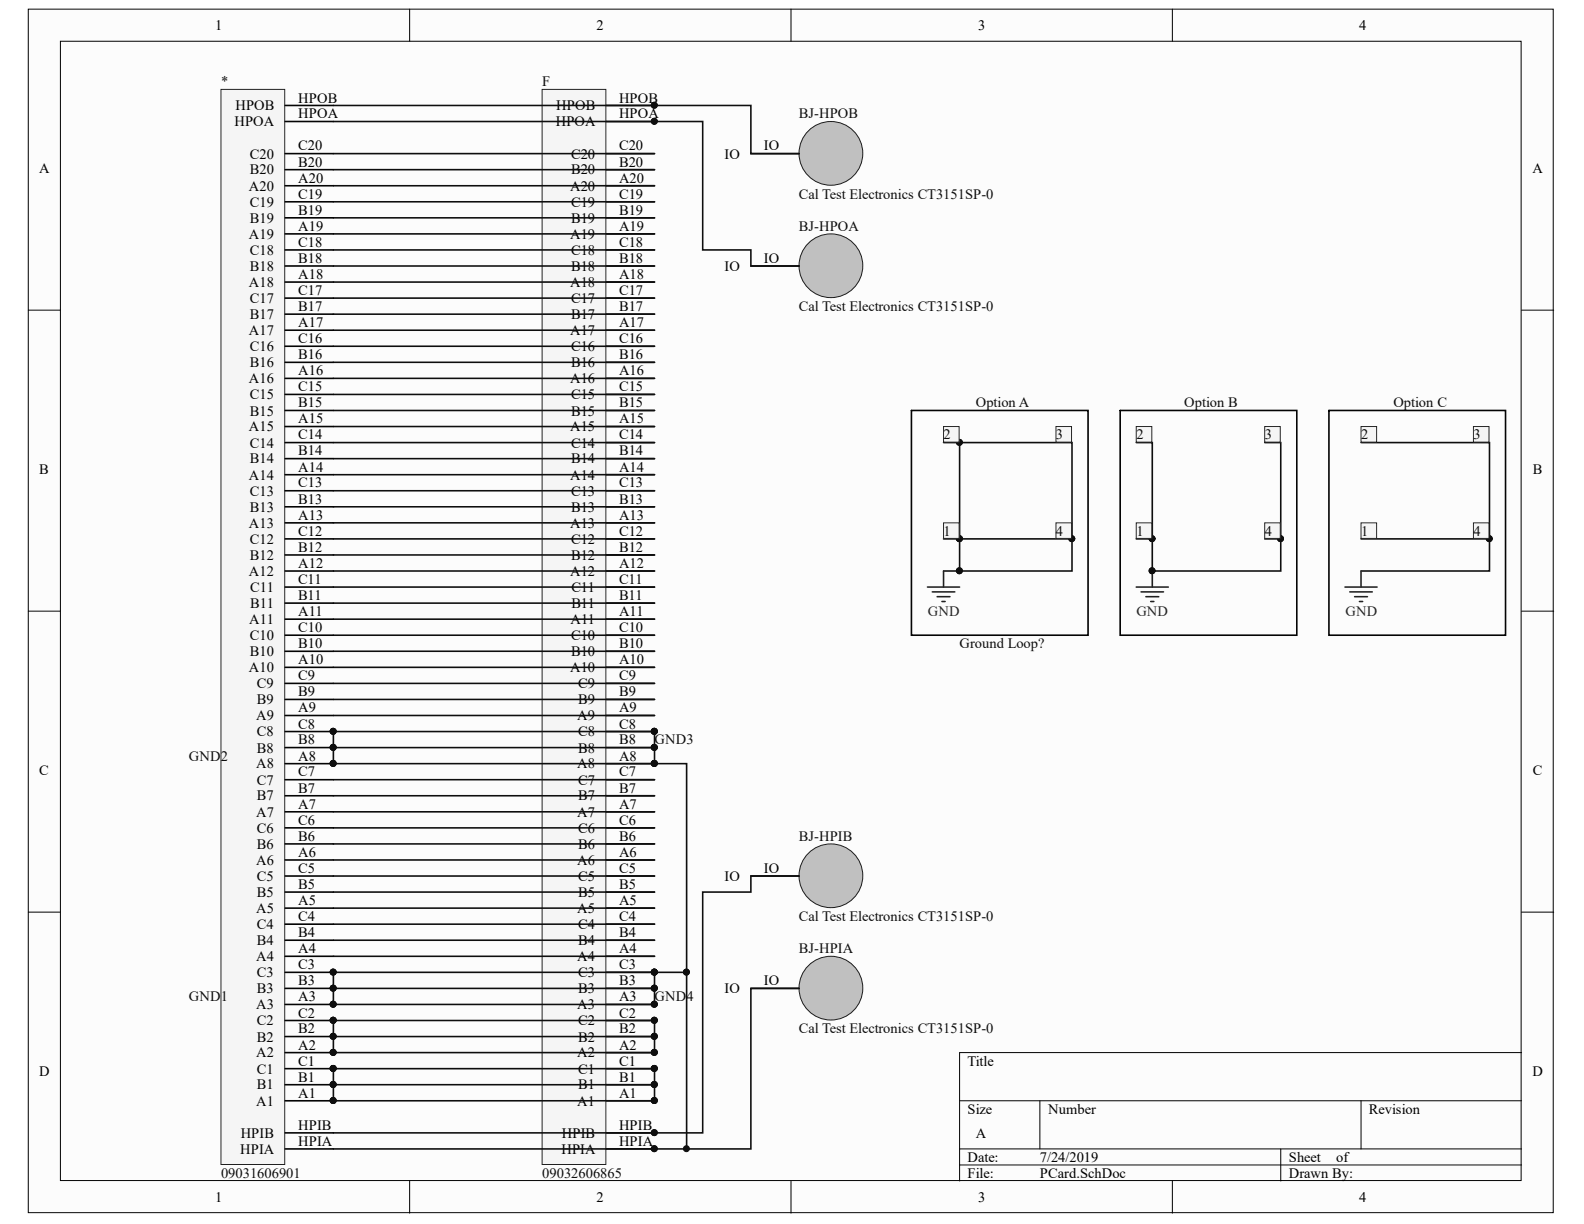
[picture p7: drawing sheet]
<svg xmlns="http://www.w3.org/2000/svg" width="279mm" height="216mm" viewBox="0 0 279 216" stroke-linecap="round" stroke-linejoin="round" font-family="sans-serif">
<g fill="#fcfcfc" stroke="#000" stroke-width=".18">
<path d="M5 1.6h269v212.3h-269z"/>
<path d="M10.7 7.3h257.6v200.9h-257.6z"/>
</g>
<g fill="none" stroke="#000" stroke-width=".18">
<path d="M72.3 1.6v5.7M139.5 1.6v5.7M206.8 1.6v5.7M5 54.7h5.7M268.4 54.7h5.7M5 107.8h5.7M268.4 107.8h5.7M5 160.9h5.7M268.4 160.9h5.7M169.3 194.2h99.1M183.4 194.2v8.5M240.1 194.2v8.5"/>
<path d="M268.4 185.7h-99.1v22.6M72.3 208.3v5.7M139.5 208.3v5.7M169.3 202.7h99.1M169.3 205.5h99.1M206.8 208.3v5.7M225.9 202.7v5.6"/>
</g>
<path d="M95.6 15.8h11.3v189.6h-11.3z" fill="#f5f5f5" stroke="#262626" stroke-width=".18"/>
<g fill="none" stroke="#000" stroke-width=".28">
<path d="M107 18.6h8.4M107 21.4h8.4M107 38.4h8.4M107 35.6h8.4M107 32.8h8.4M107 29.9h8.4M107 27.1h8.4M107 58.2h8.4M107 55.4h8.4M107 52.6h8.4M107 49.8h8.4M107 46.9h8.4"/>
<path d="M107 44.1h8.4M107 41.3h8.4M107 78.1h8.4M107 75.2h8.4M107 72.4h8.4M107 69.6h8.4M107 66.7h8.4M107 63.9h8.4M107 61.1h8.4M107 97.9h8.4M107 95.1h8.4M107 92.2h8.4"/>
<path d="M107 89.4h8.4M107 86.6h8.4M107 83.7h8.4M107 80.9h8.4M107 117.7h8.4M107 114.9h8.4M107 112h8.4M107 109.2h8.4M107 106.4h8.4M107 103.6h8.4M107 100.7h8.4M107 137.5h8.4"/>
<path d="M107 134.7h8.4M107 131.9h8.4M107 129h8.4M107 126.2h8.4M107 123.4h8.4M107 120.5h8.4M107 157.4h8.4M107 154.5h8.4M107 151.7h8.4M107 148.9h8.4M107 146h8.4M107 143.2h8.4"/>
<path d="M107 140.4h8.4M107 177.2h8.4M107 174.3h8.4M107 171.5h8.4M107 168.7h8.4M107 165.8h8.4M107 163h8.4M107 160.2h8.4M107 199.8h8.4M107 194.2h8.4M107 191.3h8.4M107 188.5h8.4"/>
<path d="M107 185.7h8.4M107 182.8h8.4M107 180h8.4M107 202.7h8.4"/>
</g>
<g fill="#0e0e0e" stroke="#0e0e0e" stroke-width=".18">
<circle cx="115.4" cy="202.6" r=".52"/>
<circle cx="115.4" cy="199.8" r=".52"/>
<circle cx="115.4" cy="21.4" r=".52"/>
<circle cx="115.4" cy="18.6" r=".52"/>
<circle cx="115.4" cy="194.1" r=".52"/>
<circle cx="115.4" cy="191.3" r=".52"/>
<circle cx="115.4" cy="188.5" r=".52"/>
<circle cx="115.4" cy="185.6" r=".52"/>
<circle cx="115.4" cy="182.8" r=".52"/>
<circle cx="115.4" cy="180" r=".52"/>
<circle cx="115.4" cy="177.1" r=".52"/>
<circle cx="115.4" cy="174.3" r=".52"/>
<circle cx="115.4" cy="131.8" r=".52"/>
<circle cx="58.8" cy="131.8" r=".52"/>
<circle cx="58.8" cy="174.3" r=".52"/>
<circle cx="58.8" cy="182.8" r=".52"/>
<circle cx="58.8" cy="191.3" r=".52"/>
</g>
<g fill="none" stroke="#0e0e0e" stroke-width=".28">
<path d="M58.8 27.1h56.6M58.8 29.9h56.6M58.8 32.8h56.6M58.8 35.6h56.6M58.8 38.4h56.6M58.8 41.3h56.6M58.8 44.1h56.6M58.8 46.9h56.6M58.8 49.8h56.6M58.8 52.6h56.6M58.8 55.4h56.6M58.8 58.2h56.6"/>
<path d="M58.8 61.1h56.6M58.8 63.9h56.6M58.8 66.7h56.6M58.8 69.6h56.6M58.8 72.4h56.6M58.8 75.2h56.6M58.8 78.1h56.6M58.8 80.9h56.6M58.8 83.7h56.6M58.8 86.6h56.6M58.8 89.4h56.6M58.8 92.2h56.6"/>
<path d="M58.8 95.1h56.6M58.8 97.9h56.6M58.8 100.7h56.6M58.8 103.6h56.6M58.8 106.4h56.6M58.8 109.2h56.6M58.8 112h56.6M58.8 114.9h56.6M58.8 117.7h56.6M58.8 120.5h56.6M58.8 123.4h56.6M58.8 126.2h56.6"/>
<path d="M58.8 131.9h56.6M58.8 137.5h56.6M58.8 140.4h56.6M58.8 143.2h56.6M58.8 146h56.6M58.8 148.9h56.6M58.8 151.7h56.6M58.8 154.5h56.6M58.8 157.4h56.6M58.8 160.2h56.6M58.8 163h56.6M58.8 165.8h56.6"/>
<path d="M58.8 168.7h56.6M58.8 174.3h56.6M58.8 182.8h56.6M58.8 191.3h56.6"/>
</g>
<circle cx="146.6" cy="174.3" r="5.6" fill="#c0c0c0" stroke="#1c1c1c" stroke-width=".18"/>
<path d="M132.4 174.3h8.5" fill="none" stroke="#000" stroke-width=".28"/>
<circle cx="146.6" cy="154.5" r="5.6" fill="#c0c0c0" stroke="#1c1c1c" stroke-width=".18"/>
<path d="M132.4 154.5h8.5" fill="none" stroke="#000" stroke-width=".28"/>
<circle cx="146.6" cy="27.1" r="5.6" fill="#c0c0c0" stroke="#1c1c1c" stroke-width=".18"/>
<path d="M132.4 27.1h8.5" fill="none" stroke="#000" stroke-width=".28"/>
<circle cx="146.6" cy="46.9" r="5.6" fill="#c0c0c0" stroke="#1c1c1c" stroke-width=".18"/>
<path d="M132.4 46.9h8.5" fill="none" stroke="#000" stroke-width=".28"/>
<path d="M58.8 18.6h73.6v8.5h8.5M58.8 21.4h65.1v22.7h8.5v2.8h8.5M140.9 154.5h-8.5v2.9h-8.5v42.4h-65.1M140.9 174.3h-8.5v28.4h-73.6" fill="none" stroke="#0e0e0e" stroke-width=".28"/>
<path d="M39 15.8h11.2v189.6h-11.2z" fill="#f5f5f5" stroke="#262626" stroke-width=".18"/>
<g fill="none" stroke="#000" stroke-width=".28">
<path d="M50.3 18.6h8.5M50.3 38.4h8.5M50.3 35.6h8.5M50.3 32.8h8.5M50.3 29.9h8.5M50.3 27.1h8.5M50.3 21.4h8.5M50.3 58.2h8.5M50.3 55.4h8.5M50.3 52.6h8.5M50.3 49.8h8.5M50.3 46.9h8.5"/>
<path d="M50.3 44.1h8.5M50.3 41.3h8.5M50.3 78.1h8.5M50.3 75.2h8.5M50.3 72.4h8.5M50.3 69.6h8.5M50.3 66.7h8.5M50.3 63.9h8.5M50.3 61.1h8.5M50.3 97.9h8.5M50.3 95.1h8.5M50.3 92.2h8.5"/>
<path d="M50.3 89.4h8.5M50.3 86.6h8.5M50.3 83.7h8.5M50.3 80.9h8.5M50.3 117.7h8.5M50.3 114.9h8.5M50.3 112h8.5M50.3 109.2h8.5M50.3 106.4h8.5M50.3 103.6h8.5M50.3 100.7h8.5M50.3 137.5h8.5"/>
<path d="M50.3 134.7h8.5M50.3 131.9h8.5M50.3 129h8.5M50.3 126.2h8.5M50.3 123.4h8.5M50.3 120.5h8.5M50.3 157.4h8.5M50.3 154.5h8.5M50.3 151.7h8.5M50.3 148.9h8.5M50.3 146h8.5M50.3 143.2h8.5"/>
<path d="M50.3 140.4h8.5M50.3 177.2h8.5M50.3 174.3h8.5M50.3 171.5h8.5M50.3 168.7h8.5M50.3 165.8h8.5M50.3 163h8.5M50.3 160.2h8.5M50.3 199.8h8.5M50.3 194.2h8.5M50.3 191.3h8.5M50.3 188.5h8.5"/>
<path d="M50.3 185.7h8.5M50.3 182.8h8.5M50.3 180h8.5M50.3 202.7h8.5"/>
</g>
<g fill="#0e0e0e" stroke="#0e0e0e" stroke-width=".18">
<circle cx="58.8" cy="194.1" r=".52"/>
<circle cx="58.8" cy="191.3" r=".52"/>
<circle cx="58.8" cy="185.6" r=".52"/>
<circle cx="58.8" cy="182.8" r=".52"/>
<circle cx="58.8" cy="177.1" r=".52"/>
<circle cx="58.8" cy="174.3" r=".52"/>
<circle cx="58.8" cy="171.5" r=".52"/>
<circle cx="58.8" cy="134.7" r=".52"/>
<circle cx="58.8" cy="131.8" r=".52"/>
<circle cx="58.8" cy="129" r=".52"/>
<circle cx="115.4" cy="180" r=".52"/>
<circle cx="115.4" cy="185.6" r=".52"/>
<circle cx="115.4" cy="177.1" r=".52"/>
<circle cx="121.1" cy="171.5" r=".52"/>
<circle cx="121.1" cy="202.6" r=".52"/>
<circle cx="203.2" cy="95" r=".52"/>
<circle cx="203.2" cy="100.7" r=".52"/>
<circle cx="225.9" cy="95" r=".52"/>
<circle cx="262.7" cy="95" r=".52"/>
<circle cx="169.2" cy="78" r=".52"/>
<circle cx="169.2" cy="95" r=".52"/>
<circle cx="169.2" cy="100.7" r=".52"/>
<circle cx="189" cy="95" r=".52"/>
</g>
<g fill="none" stroke="#0e0e0e" stroke-width=".28">
<path d="M166.4 78.1h2.9v17h-2.9M169.3 78.1h19.8v17h-19.8v5.6h-2.9M200.4 78.1h2.9v17M223.1 78.1h2.8v17M240.1 78.1h22.6v17h-22.6M189.1 95.1v5.6h-19.8M200.4 95.1h2.9v5.6h22.6v-5.6h-2.8M262.7 95.1v5.6h-22.6M58.8 129h56.6v5.7h-56.6zM115.4 134.7h5.7v36.8h-5.7M58.8 171.5h56.6v5.7h-56.6zM121.1 171.5v31.2"/>
<path d="M58.8 180h56.6v5.7h-56.6z"/>
</g>
<path d="M200.4 103.6h5.7M201.3 104.4h3.9M202.1 105.3h2.3M203 106.1h.5M203.3 100.7v2.9M237.2 103.6h5.7M238.1 104.4h4M238.9 105.3h2.3M239.8 106.1h.6M240.1 100.7v2.9" fill="none" stroke="#262626" stroke-width=".28"/>
<g fill="#f5f5f5" stroke="#262626" stroke-width=".18">
<path d="M186.3 75.2h2.7v2.8h-2.7z"/>
<path d="M186.3 92.2h2.7v2.8h-2.7z"/>
<path d="M166.4 92.2h2.8v2.8h-2.8z"/>
<path d="M166.4 75.2h2.8v2.8h-2.8z"/>
<path d="M200.4 75.2h2.8v2.8h-2.8z"/>
<path d="M223.1 75.2h2.7v2.8h-2.7z"/>
<path d="M223.1 92.2h2.7v2.8h-2.7z"/>
<path d="M200.4 92.2h2.8v2.8h-2.8z"/>
<path d="M240.1 75.2h2.7v2.8h-2.7z"/>
<path d="M259.9 75.2h2.7v2.8h-2.7z"/>
<path d="M259.9 92.2h2.7v2.8h-2.7z"/>
<path d="M240.1 92.2h2.7v2.8h-2.7z"/>
</g>
<path d="M58.8 188.5h56.6v5.7h-56.6z" fill="none" stroke="#0e0e0e" stroke-width=".28"/>
<g fill="#0e0e0e" stroke="#0e0e0e" stroke-width=".18">
<circle cx="115.4" cy="188.5" r=".52"/>
<circle cx="115.4" cy="194.1" r=".52"/>
<circle cx="58.8" cy="194.1" r=".52"/>
</g>
<path d="M163.6 103.6h5.7M164.4 104.4h4M165.3 105.3h2.3M166.1 106.1h.6M166.4 100.7v2.9" fill="none" stroke="#262626" stroke-width=".28"/>
<path d="M160.8 72.4h31.1v39.6h-31.1zM197.6 72.4h31.1v39.6h-31.1zM234.4 72.4h31.2v39.6h-31.2z" fill="none" stroke="#000" stroke-width=".28"/>
<g font-size="2.5">
<text x="38" y="5.3">1</text>
<text x="105.2" y="5.3">2</text>
<text x="172.5" y="5.3">3</text>
<text x="239.8" y="5.3">4</text>
<text x="41.4" y="22.3">HPOA</text>
<text x="41.5" y="19.4">HPOB</text>
<text x="52.6" y="20.9">HPOA</text>
<text x="52.6" y="18.1">HPOB</text>
<text x="98" y="22.3">HPOA</text>
<text x="98.1" y="19.4">HPOB</text>
<text x="109.2" y="20.9">HPOA</text>
<text x="109.2" y="18.1">HPOB</text>
<text x="44.1" y="28">C20</text>
<text x="52.6" y="29.4">B20</text>
<text x="52.6" y="26.5">C20</text>
<text x="100.7" y="28">C20</text>
<text x="109.2" y="29.4">B20</text>
<text x="109.2" y="26.5">C20</text>
<text x="127.8" y="28">IO</text>
<text x="134.7" y="26.5">IO</text>
<text x="6.9" y="30.4">A</text>
<text x="43.9" y="33.6">A20</text>
<text x="44.1" y="30.8">B20</text>
<text x="52.6" y="35.1">C19</text>
<text x="52.6" y="32.2">A20</text>
<text x="100.6" y="33.6">A20</text>
<text x="100.7" y="30.8">B20</text>
<text x="109.2" y="35.1">C19</text>
<text x="109.2" y="32.2">A20</text>
<text x="270.3" y="30.4">A</text>
<text x="44.1" y="39.3">B19</text>
<text x="44.1" y="36.4">C19</text>
<text x="52.6" y="40.7">A19</text>
<text x="52.6" y="37.9">B19</text>
<text x="100.7" y="39.3">B19</text>
<text x="100.7" y="36.4">C19</text>
<text x="109.2" y="40.7">A19</text>
<text x="109.2" y="37.9">B19</text>
<text x="43.9" y="42.1">A19</text>
<text x="44.1" y="47.8">B18</text>
<text x="44.1" y="45">C18</text>
<text x="52.6" y="46.3">B18</text>
<text x="52.6" y="43.5">C18</text>
<text x="100.6" y="42.1">A19</text>
<text x="100.7" y="47.8">B18</text>
<text x="100.7" y="45">C18</text>
<text x="109.2" y="46.3">B18</text>
<text x="109.2" y="43.5">C18</text>
<text x="127.8" y="47.8">IO</text>
<text x="134.7" y="46.3">IO</text>
<text x="43.9" y="50.6">A18</text>
<text x="44.1" y="53.4">C17</text>
<text x="52.6" y="52">C17</text>
<text x="52.6" y="49.2">A18</text>
<text x="100.6" y="50.6">A18</text>
<text x="100.7" y="53.4">C17</text>
<text x="109.2" y="52">C17</text>
<text x="109.2" y="49.2">A18</text>
<text x="43.9" y="59.1">A17</text>
<text x="44.1" y="56.3">B17</text>
<text x="52.6" y="57.7">A17</text>
<text x="52.6" y="54.9">B17</text>
<text x="100.6" y="59.1">A17</text>
<text x="100.7" y="56.3">B17</text>
<text x="109.2" y="57.7">A17</text>
<text x="109.2" y="54.9">B17</text>
<text x="44.1" y="64.8">B16</text>
<text x="44.1" y="62">C16</text>
<text x="52.6" y="63.3">B16</text>
<text x="52.6" y="60.5">C16</text>
<text x="100.7" y="64.8">B16</text>
<text x="100.7" y="62">C16</text>
<text x="109.2" y="63.3">B16</text>
<text x="109.2" y="60.5">C16</text>
<text x="43.9" y="67.6">A16</text>
<text x="44.1" y="70.4">C15</text>
<text x="52.6" y="71.9">B15</text>
<text x="52.6" y="69">C15</text>
<text x="52.6" y="66.2">A16</text>
<text x="100.6" y="67.6">A16</text>
<text x="100.7" y="70.4">C15</text>
<text x="109.2" y="71.9">B15</text>
<text x="109.2" y="69">C15</text>
<text x="109.2" y="66.2">A16</text>
<text x="43.9" y="76.1">A15</text>
<text x="44.1" y="73.3">B15</text>
<text x="52.6" y="77.5">C14</text>
<text x="52.6" y="74.6">A15</text>
<text x="100.6" y="76.1">A15</text>
<text x="100.7" y="73.3">B15</text>
<text x="109.2" y="77.5">C14</text>
<text x="109.2" y="74.6">A15</text>
<text x="6.9" y="83.5">B</text>
<text x="44.1" y="81.8">B14</text>
<text x="44.1" y="79">C14</text>
<text x="52.6" y="83.2">A14</text>
<text x="52.6" y="80.3">B14</text>
<text x="100.7" y="81.8">B14</text>
<text x="100.7" y="79">C14</text>
<text x="109.2" y="83.2">A14</text>
<text x="109.2" y="80.3">B14</text>
<text x="270.4" y="83.5">B</text>
<text x="43.9" y="84.6">A14</text>
<text x="44.1" y="87.4">C13</text>
<text x="52.6" y="88.9">B13</text>
<text x="52.6" y="86">C13</text>
<text x="100.6" y="84.6">A14</text>
<text x="100.7" y="87.4">C13</text>
<text x="109.2" y="88.9">B13</text>
<text x="109.2" y="86">C13</text>
<text x="43.9" y="93.1">A13</text>
<text x="44.1" y="96">C12</text>
<text x="44.1" y="90.3">B13</text>
<text x="52.6" y="94.5">C12</text>
<text x="52.6" y="91.6">A13</text>
<text x="100.6" y="93.1">A13</text>
<text x="100.7" y="96">C12</text>
<text x="100.7" y="90.3">B13</text>
<text x="109.2" y="94.5">C12</text>
<text x="109.2" y="91.6">A13</text>
<text x="43.9" y="101.6">A12</text>
<text x="44.1" y="98.7">B12</text>
<text x="52.6" y="100.2">A12</text>
<text x="52.6" y="97.3">B12</text>
<text x="100.6" y="101.6">A12</text>
<text x="100.7" y="98.7">B12</text>
<text x="109.2" y="100.2">A12</text>
<text x="109.2" y="97.3">B12</text>
<text x="44.1" y="107.3">B11</text>
<text x="44.1" y="104.4">C11</text>
<text x="52.6" y="105.8">B11</text>
<text x="52.6" y="103">C11</text>
<text x="100.8" y="107.3">B11</text>
<text x="100.8" y="104.4">C11</text>
<text x="109.2" y="105.8">B11</text>
<text x="109.2" y="103">C11</text>
<text x="44" y="110.1">A11</text>
<text x="44.1" y="112.9">C10</text>
<text x="52.6" y="111.5">C10</text>
<text x="52.6" y="108.6">A11</text>
<text x="100.6" y="110.1">A11</text>
<text x="100.7" y="112.9">C10</text>
<text x="109.2" y="111.5">C10</text>
<text x="109.2" y="108.6">A11</text>
<text x="43.9" y="118.6">A10</text>
<text x="44.1" y="115.7">B10</text>
<text x="52.6" y="120">C9</text>
<text x="52.6" y="117.2">A10</text>
<text x="52.6" y="114.3">B10</text>
<text x="100.6" y="118.6">A10</text>
<text x="100.7" y="115.7">B10</text>
<text x="109.2" y="120">C9</text>
<text x="109.2" y="117.2">A10</text>
<text x="109.2" y="114.3">B10</text>
<text x="45.3" y="124.2">B9</text>
<text x="45.3" y="121.4">C9</text>
<text x="52.6" y="125.6">A9</text>
<text x="52.6" y="122.8">B9</text>
<text x="102" y="124.2">B9</text>
<text x="102" y="121.4">C9</text>
<text x="109.2" y="125.6">A9</text>
<text x="109.2" y="122.8">B9</text>
<text x="45.2" y="127.1">A9</text>
<text x="45.3" y="129.9">C8</text>
<text x="52.6" y="131.3">B8</text>
<text x="52.6" y="128.5">C8</text>
<text x="101.8" y="127.1">A9</text>
<text x="102" y="129.9">C8</text>
<text x="109.2" y="131.3">B8</text>
<text x="109.2" y="128.5">C8</text>
<text x="6.9" y="136.6">C</text>
<text x="45.2" y="135.5">A8</text>
<text x="45.3" y="132.7">B8</text>
<text x="52.6" y="137">C7</text>
<text x="52.6" y="134.2">A8</text>
<text x="101.8" y="135.5">A8</text>
<text x="102" y="132.7">B8</text>
<text x="109.2" y="137">C7</text>
<text x="109.2" y="134.2">A8</text>
<text x="270.4" y="136.6">C</text>
<text x="45.3" y="141.2">B7</text>
<text x="45.3" y="138.4">C7</text>
<text x="52.6" y="142.6">A7</text>
<text x="52.6" y="139.8">B7</text>
<text x="102" y="141.2">B7</text>
<text x="102" y="138.4">C7</text>
<text x="109.2" y="142.6">A7</text>
<text x="109.2" y="139.8">B7</text>
<text x="45.2" y="144.1">A7</text>
<text x="45.3" y="149.7">B6</text>
<text x="45.3" y="146.9">C6</text>
<text x="52.6" y="148.3">B6</text>
<text x="52.6" y="145.5">C6</text>
<text x="101.8" y="144.1">A7</text>
<text x="102" y="149.7">B6</text>
<text x="102" y="146.9">C6</text>
<text x="109.2" y="148.3">B6</text>
<text x="109.2" y="145.5">C6</text>
<text x="45.2" y="152.5">A6</text>
<text x="45.3" y="155.4">C5</text>
<text x="52.6" y="154">C5</text>
<text x="52.6" y="151.2">A6</text>
<text x="101.8" y="152.5">A6</text>
<text x="102" y="155.4">C5</text>
<text x="109.2" y="154">C5</text>
<text x="109.2" y="151.2">A6</text>
<text x="127.8" y="155.4">IO</text>
<text x="134.7" y="154">IO</text>
<text x="45.2" y="161.1">A5</text>
<text x="45.3" y="158.2">B5</text>
<text x="52.6" y="159.6">A5</text>
<text x="52.6" y="156.8">B5</text>
<text x="101.8" y="161.1">A5</text>
<text x="102" y="158.2">B5</text>
<text x="109.2" y="159.6">A5</text>
<text x="109.2" y="156.8">B5</text>
<text x="45.3" y="166.7">B4</text>
<text x="45.3" y="163.8">C4</text>
<text x="52.6" y="165.3">B4</text>
<text x="52.6" y="162.5">C4</text>
<text x="102" y="166.7">B4</text>
<text x="102" y="163.8">C4</text>
<text x="109.2" y="165.3">B4</text>
<text x="109.2" y="162.5">C4</text>
<text x="45.2" y="169.5">A4</text>
<text x="45.3" y="172.4">C3</text>
<text x="52.6" y="173.8">B3</text>
<text x="52.6" y="170.9">C3</text>
<text x="52.6" y="168.2">A4</text>
<text x="101.8" y="169.5">A4</text>
<text x="102" y="172.4">C3</text>
<text x="109.2" y="173.8">B3</text>
<text x="109.2" y="170.9">C3</text>
<text x="109.2" y="168.2">A4</text>
<text x="134.7" y="173.8">IO</text>
<text x="45.2" y="178.1">A3</text>
<text x="45.3" y="175.2">B3</text>
<text x="52.6" y="179.5">C2</text>
<text x="52.6" y="176.6">A3</text>
<text x="101.8" y="178.1">A3</text>
<text x="102" y="175.2">B3</text>
<text x="109.2" y="179.5">C2</text>
<text x="109.2" y="176.6">A3</text>
<text x="127.8" y="175.2">IO</text>
<text x="45.3" y="183.7">B2</text>
<text x="45.3" y="180.8">C2</text>
<text x="52.6" y="185.2">A2</text>
<text x="52.6" y="182.3">B2</text>
<text x="102" y="183.7">B2</text>
<text x="102" y="180.8">C2</text>
<text x="109.2" y="185.2">A2</text>
<text x="109.2" y="182.3">B2</text>
<text x="6.9" y="189.7">D</text>
<text x="45.2" y="186.5">A2</text>
<text x="45.3" y="189.4">C1</text>
<text x="52.6" y="190.8">B1</text>
<text x="52.6" y="187.9">C1</text>
<text x="101.8" y="186.5">A2</text>
<text x="102" y="189.4">C1</text>
<text x="109.2" y="190.8">B1</text>
<text x="109.2" y="187.9">C1</text>
<text x="170.7" y="187.9">Title</text>
<text x="270.3" y="189.7">D</text>
<text x="45.2" y="195">A1</text>
<text x="45.3" y="192.2">B1</text>
<text x="52.6" y="193.6">A1</text>
<text x="101.8" y="195">A1</text>
<text x="102" y="192.2">B1</text>
<text x="109.2" y="193.6">A1</text>
<text x="170.7" y="196.5">Size</text>
<text x="184.9" y="196.5">Number</text>
<text x="241.5" y="196.5">Revision</text>
<text x="42.4" y="203.5">HPIA</text>
<text x="42.5" y="200.7">HPIB</text>
<text x="52.6" y="202.1">HPIA</text>
<text x="52.6" y="199.3">HPIB</text>
<text x="99" y="203.5">HPIA</text>
<text x="99.1" y="200.7">HPIB</text>
<text x="109.2" y="202.1">HPIA</text>
<text x="109.2" y="199.3">HPIB</text>
<text x="172.1" y="200.7">A</text>
<text x="170.7" y="204.9">Date:</text>
<text x="170.7" y="207.7">File:</text>
<text x="183.4" y="204.9">7/24/2019</text>
<text x="183.4" y="207.7">PCard.SchDoc</text>
<text x="227.3" y="204.9">Sheet</text>
<text x="227.3" y="207.7">Drawn By:</text>
<text x="235.7" y="204.9">of</text>
<text x="38" y="212">1</text>
<text x="105.2" y="212">2</text>
<text x="172.5" y="212">3</text>
<text x="239.8" y="212">4</text>
</g>
<g font-size="2.5" fill="#0e0e0e">
<text x="39" y="15.2">*</text>
<text x="95.7" y="15.2">F</text>
<text x="140.9" y="20.9">BJ-HPOB</text>
<text x="140.9" y="35.1">Cal Test Electronics CT3151SP-0</text>
<text x="140.9" y="40.7">BJ-HPOA</text>
<text x="140.9" y="54.9">Cal Test Electronics CT3151SP-0</text>
<text x="172.1" y="71.9">Option A</text>
<text x="208.9" y="71.9">Option B</text>
<text x="245.8" y="71.9">Option C</text>
<text x="166.4" y="77.5">2</text>
<text x="186.2" y="77.5">3</text>
<text x="200.4" y="77.5">2</text>
<text x="223.1" y="77.5">3</text>
<text x="240.1" y="77.5">2</text>
<text x="259.9" y="77.5">3</text>
<text x="166.4" y="94.5">1</text>
<text x="186.2" y="94.5">4</text>
<text x="200.4" y="94.5">1</text>
<text x="223.1" y="94.5">4</text>
<text x="240.1" y="94.5">1</text>
<text x="259.9" y="94.5">4</text>
<text x="169.2" y="114.3">Ground Loop?</text>
<text x="115.4" y="131.3">GND3</text>
<text x="33.3" y="134.2">GND2</text>
<text x="140.9" y="148.3">BJ-HPIB</text>
<text x="140.9" y="162.5">Cal Test Electronics CT3151SP-0</text>
<text x="140.9" y="168.2">BJ-HPIA</text>
<text x="33.3" y="176.6">GND1</text>
<text x="115.4" y="176.6">GND4</text>
<text x="140.9" y="182.3">Cal Test Electronics CT3151SP-0</text>
<text x="39" y="207.7">09031606901</text>
<text x="95.7" y="207.7">09032606865</text>
</g>
<g font-size="2.5" fill="#262626">
<text x="163.7" y="108.6">GND</text>
<text x="200.4" y="108.6">GND</text>
<text x="237.3" y="108.6">GND</text>
</g>
<g font-size="1.8" fill="#0e0e0e">
<text x="106.2" y="172">PIF0C3</text>
<text x="49.7" y="180.4">PI00C2</text>
<text x="49.7" y="188.9">PI00C1</text>
</g>
<g font-size="1.4" fill="#0e0e0e">
<text x="106.2" y="129.4">PIF0C8</text>
<text x="106.2" y="135">PIF0A8</text>
</g>
</svg>
